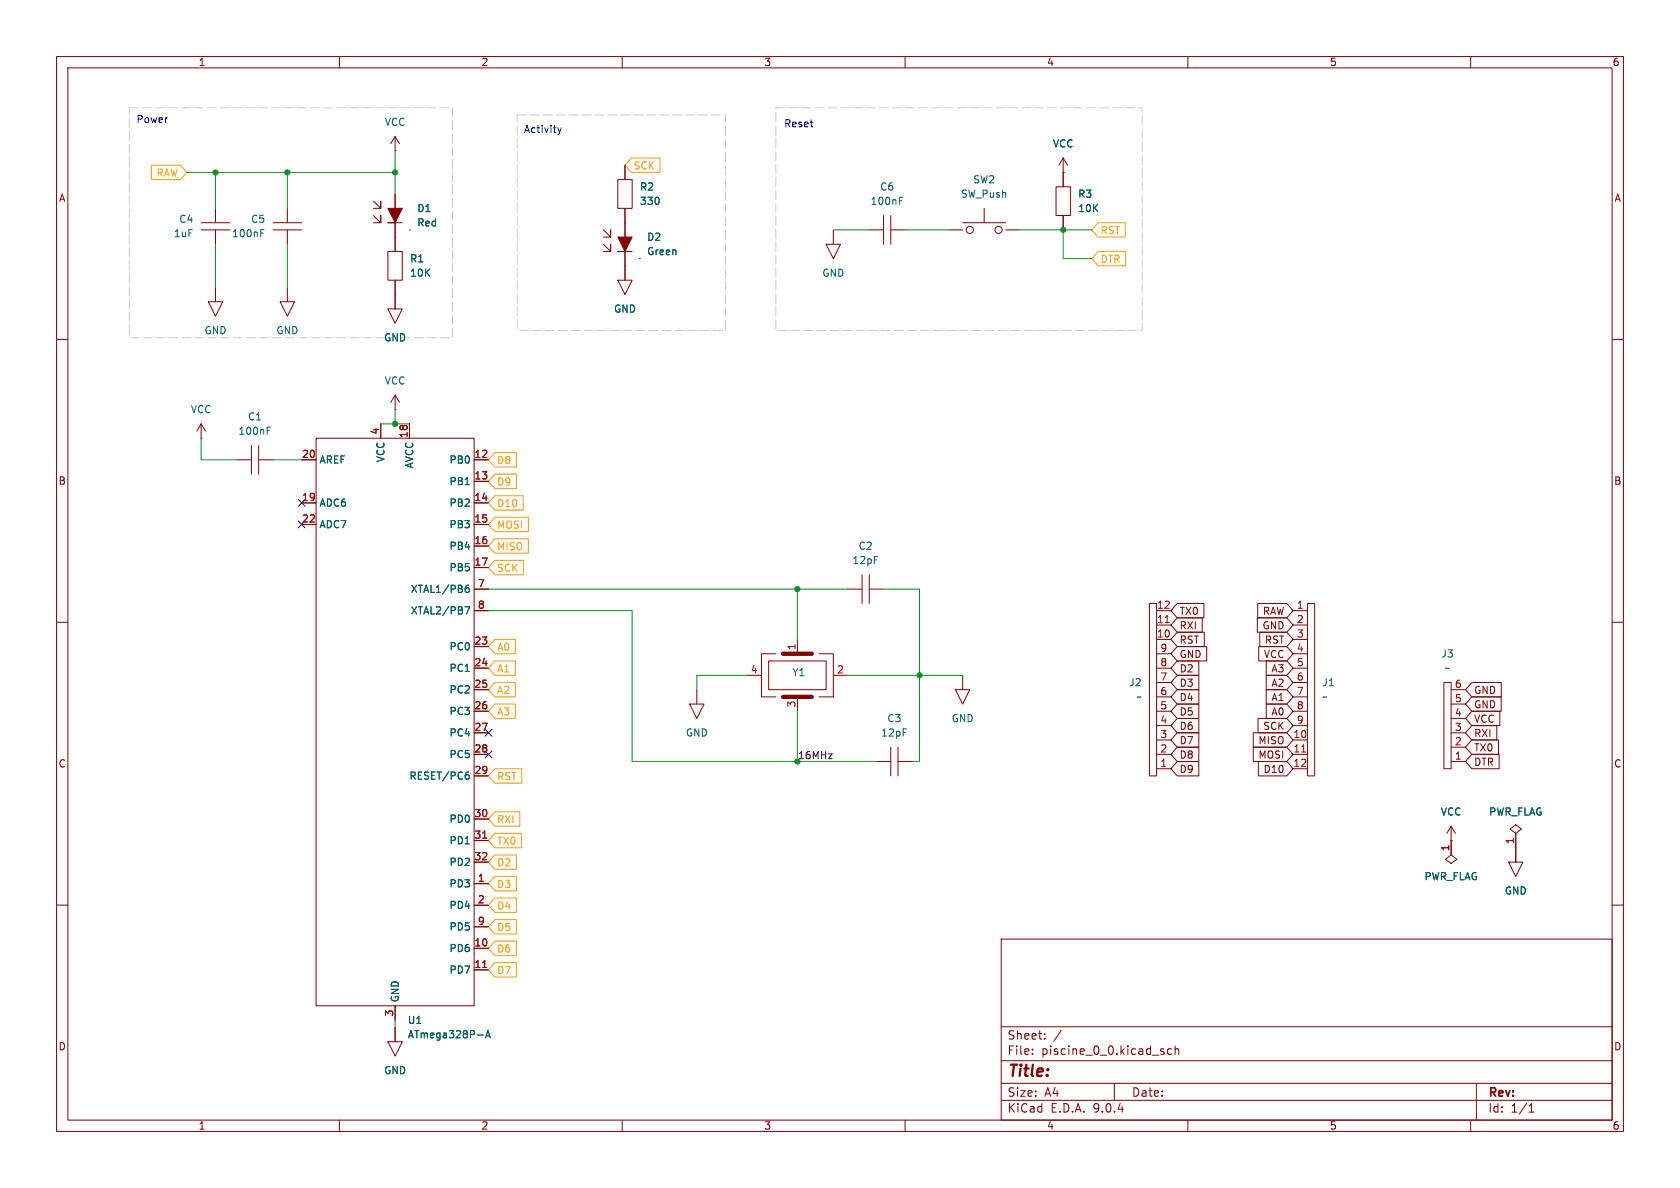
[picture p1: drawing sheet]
<svg xmlns="http://www.w3.org/2000/svg" width="297mm" height="210mm" viewBox="0 0 297 210" stroke-linecap="round" stroke-linejoin="round" font-family="sans-serif">
<g fill="none" stroke="#840000" stroke-width=".18">
<path d="M10 10h277v190h-277zM12 12h273v186h-273zM60 10v2M110 10v2M160 10v2M210 10v2M260 10v2M35.6 39.4h5M38.1 36.8v2.6M48.3 39.4h5M50.8 36.8v2.6M66 35.6l1.3 1.2v-1.2v1.2h-1.3"/>
<path d="M66 38.1l1.3 1.3v-1.3v1.3h-1.3M69.8 26.7h.1M69.8 36.8h.1M69.8 24.1v2.6M69.8 34.3v2.5M69.8 24.1l-.7 1.3M69.8 24.1l.8 1.3M71.1 39.4h-2.5h1.2v5.1M109.2 31.8h2.6v5h-2.6zM110.5 29.2v2.6M110.5 36.8v5.1M156.2 38.1v5.1"/>
<path d="M157.5 38.1v5.1M170.2 39.4h7.6M174 36.8v2.6M186.7 33h2.5v5.1h-2.5zM188 30.5h.1M188 27.9l-.8 1.3M188 27.9l.7 1.3M188 27.9v5.1M188 38.1v2.5M35.6 40.6h5M36.8 53.3h2.6l-1.3 2.6zM38.1 40.6v2.6"/>
<path d="M38.1 50.8v2.5M48.3 40.6h5M49.5 53.3h2.6l-1.3 2.6zM50.8 40.6v2.6M50.8 50.8v2.5M68.6 44.5h2.5v5h-2.5zM68.6 54.6h2.5l-1.3 2.6zM69.8 49.5v5.1M72.4 40.6h.1M106.7 40.6l1.2 1.3v-1.3v1.3h-1.2M106.7 43.2l1.2 1.3v-1.3v1.3h-1.2M109.2 49.5h2.6l-1.3 2.6z"/>
<path d="M110.5 41.9h.1M111.8 44.5h-2.6h1.3v5M113 45.7h.1M146 43.2h2.6l-1.3 2.5zM147.3 40.6v2.6M153.7 40.6h2.5M157.5 40.6h2.5M167.6 40.6h2.6M177.8 40.6h2.5M10 60h2M35.6 77.5h.1M35.6 74.9l-.8 1.3"/>
<path d="M35.6 74.9l.7 1.3M35.6 74.9v2.6M44.4 78.7v5.1M45.7 78.7v5.1M55.9 77.5h27.9v100.3h-27.9zM67.3 74.9v2.6M69.8 72.4h.1M69.8 69.9l-.7 1.2M69.8 69.9l.8 1.2M69.8 69.9v2.5M72.4 74.9v2.6M285 60h2"/>
<path d="M41.9 81.3h2.5M45.7 81.3h2.6M53.3 81.3h2.6M53.3 88.9h2.6M53.3 92.7h2.6M83.8 81.3h2.6M83.8 88.9h2.6M83.8 92.7h2.6M83.8 85.1h2.6M83.8 96.5h2.6M10 110h2M83.8 104.1h2.6"/>
<path d="M83.8 100.3h2.6M83.8 108h2.6M83.8 114.3h2.6M83.8 118.1h2.6M132.1 119.4h2.5M135.9 116.8h10.1v5.1h-10.1zM137.2 115.6h-2.6v7.6h2.6M141 113v2.6M144.8 115.6h2.5v7.6h-2.5M147.3 119.4h2.6M149.9 104.1h2.5M152.4 101.6v5.1"/>
<path d="M153.7 101.6v5.1M153.7 104.1h2.5M170.2 119.4v2.5M203.2 106.7h1.3v30.5h-1.3zM204.5 108h2.5M204.5 118.1h2.5M204.5 110.5h2.5M204.5 113h2.5M204.5 115.6h2.5M208.1 114.3h5.2v2.5h-5.2l-1.1-1.2zM208.1 106.7h4.7v2.5h-4.7l-1.1-1.2zM208.1 111.8h4.8v2.5h-4.8l-1.1-1.3z"/>
<path d="M208.1 109.2h4.4v2.6h-4.4l-1.1-1.3zM208.1 119.4h3.8v2.5h-3.8l-1.1-1.2zM208.1 116.8h3.8v2.6h-3.8l-1.1-1.3zM222.3 109.2h5.2l1.1 1.3-1.1 1.3h-5.2zM222.3 106.7h5.2l1.1 1.3-1.1 1.2h-5.2zM222.5 114.3h5l1.1 1.3-1.1 1.2h-5zM222.7 111.8h4.8l1.1 1.2-1.1 1.3h-4.8zM223.9 119.4h3.6l1.1 1.3-1.1 1.2h-3.6zM223.9 116.8h3.6l1.1 1.3-1.1 1.3h-3.6zM228.6 108h2.5M228.6 118.1h2.5M228.6 110.5h2.5"/>
<path d="M228.6 113h2.5M228.6 115.6h2.5M231.1 106.7h1.3v30.5h-1.3zM285 110h2M83.8 121.9h2.6M83.8 129.5h2.6M83.8 125.7h2.6M83.8 133.4h2.6M83.8 137.2h2.6M121.9 124.5h2.6l-1.3 2.5zM123.2 121.9v2.6M141 123.2v2.5"/>
<path d="M154.9 134.6h2.6M157.5 132.1v5.1M158.7 134.6h2.6M158.7 132.1v5.1M168.9 121.9h2.5l-1.2 2.6zM204.5 123.2h2.5M204.5 125.7h2.5M204.5 133.4h2.5M204.5 120.7h2.5M204.5 128.3h2.5M204.5 130.8h2.5M204.5 135.9h2.5"/>
<path d="M208.1 127h3.8v2.5h-3.8l-1.1-1.2zM208.1 124.5h3.8v2.5h-3.8l-1.1-1.3zM208.1 121.9h3.8v2.6h-3.8l-1.1-1.3zM208.1 132.1h3.8v2.5h-3.8l-1.1-1.2zM208.1 134.6h3.8v2.6h-3.8l-1.1-1.3zM208.1 129.5h3.8v2.6h-3.8l-1.1-1.3zM221.6 132.1h5.9l1.1 1.3-1.1 1.2h-5.9zM221.6 129.5h5.9l1.1 1.3-1.1 1.3h-5.9zM222.4 127h5.1l1.1 1.3-1.1 1.2h-5.1zM222.5 134.6h5l1.1 1.3-1.1 1.3h-5zM223.9 124.5h3.6l1.1 1.2-1.1 1.3h-3.6zM223.9 121.9h3.6l1.1 1.3-1.1 1.3h-3.6z"/>
<path d="M228.6 123.2h2.5M228.6 125.7h2.5M228.6 133.4h2.5M228.6 120.7h2.5M228.6 128.3h2.5M228.6 130.8h2.5M228.6 135.9h2.5M255.3 120.7h1.2v15.2h-1.2zM256.5 121.9h2.6M256.5 124.5h2.6M256.5 127h2.6M256.5 129.5h2.6"/>
<path d="M256.5 132.1h2.6M256.5 134.6h2.6M260.2 133.3h4.8v2.6h-4.8l-1.1-1.3zM260.2 130.8h4.7v2.6h-4.7l-1.1-1.3zM260.2 120.6h5.2v2.6h-5.2l-1.1-1.3zM260.2 128.3h4.4v2.5h-4.4l-1.1-1.3zM260.2 123.2h5.2v2.5h-5.2l-1.1-1.2zM260.2 125.7h5v2.6h-5l-1.1-1.3zM83.8 144.8h2.6M83.8 148.6h2.6M83.8 152.4h2.6M83.8 156.2h2.6"/>
<path d="M255.5 151.9l1-.8 1.1 .8-1.1 .8zM256.5 148.6h.1M256.5 146.1v5M256.5 146.1l-.7 1.2M256.5 146.1l.8 1.2M266.7 152.4h2.5l-1.2 2.5zM267 146.6l1-.8 1 .8-1 .7zM268 147.3v5.1M10 160h2M69.8 177.8v2.5M83.8 160h2.6M83.8 163.8h2.6"/>
<path d="M83.8 167.6h2.6M83.8 171.5h2.6M177 166h108v32h-108zM285 160h2M60 198v2M68.6 184.2h2.5l-1.3 2.5zM69.8 181.6v2.6M110 198v2M160 198v2M177 194.5h108M177 191.5h108M177 187.5h108"/>
<path d="M177 181.5h108M182.5 186.3v.1M182.5 185.5v.1M184.7 183.6v.1M184.7 182.8v.1M187.6 182.1l-1.3 2M197 191.5v3M205.6 185.9l.2 .2-.2 .3M205.6 185.4l.1 .1M207.1 185.5l-.4-.1-.3 .3v.4l.1 .2h.6M207.7 185.5l.3-.1 .3 .1 .1 .9M207.7 184.9v1.5"/>
<path d="M210 198v2M260 198v2M261 191.5v6.5M270.3 196.6h.9M270.3 195.5l.4-.4v1.5"/>
<circle cx="171.4" cy="40.6" r=".63"/>
<circle cx="176.5" cy="40.6" r=".63"/>
</g>
<g fill="#840000" stroke="#840000" stroke-width=".18">
<path d="M68.6 36.8h2.5l-1.3 2.6z"/>
<path d="M109.2 41.9h2.6l-1.3 2.6z"/>
</g>
<path d="M138.4 115.6h5.1M138.4 123.2h5.1" fill="none" stroke="#840000" stroke-width=".76"/>
<g fill="none" stroke="#006464" stroke-width=".18">
<path d="M159 35.5h.4M159 34.9h.6M46.1 41.2h.4M46.1 40.6h.6M47.2 76.1h.5M47.2 75.5h.6M82.2 107.3h.8l-.5 1.2M82.3 104.1l.4-.2 .3 .3-.2 .5h-.3l-.2-.1M82.8 103.4l-.3 .1-.2 .3M82.5 137h.2l.3 .2-.1 .4-.4 .1M82.6 136.5h.2M84.4 183h1"/>
<path d="M85.8 183.5l.5-1.3 .4 1.3M86 183.1h.6"/>
</g>
<path d="M206 110.1h.7M230.1 132.9h.7M85.3 148.2h.8M85.3 171h.8" fill="none" stroke="#a90000" stroke-width=".18"/>
<g fill="none" stroke="#f90" stroke-width=".18">
<path d="M26.8 29.2h5.1l1.1 1.3-1.1 1.3h-5.1zM111.6 27.9h5.1v2.6h-5.1l-1.1-1.3zM194.2 39.4h4.7v2.5h-4.7l-1.2-1.3zM194.2 44.4h4.8v2.6h-4.8l-1.2-1.3zM87.5 83.8h3.8v2.6h-3.8l-1.1-1.3zM87.5 91.4h5.9v2.6h-5.9l-1.1-1.3zM87.5 95.2h5.9v2.6h-5.9l-1.1-1.3zM87.5 80h3.8v2.6h-3.8l-1.1-1.3zM87.5 87.6h5v2.6h-5l-1.1-1.3zM87.5 99.1h5.1v2.5h-5.1l-1.1-1.3zM87.5 116.8h3.6v2.6h-3.6l-1.1-1.3zM87.5 113h3.6v2.6h-3.6l-1.1-1.3z"/>
<path d="M87.5 124.5h3.6v2.5h-3.6l-1.1-1.3zM87.5 135.9h4.8v2.5h-4.8l-1.1-1.2zM87.5 120.6h3.6v2.6h-3.6l-1.1-1.3zM87.5 151.1h3.8v2.6h-3.8l-1.1-1.3zM87.5 158.7h3.8v2.6h-3.8l-1.1-1.3zM87.5 154.9h3.8v2.6h-3.8l-1.1-1.3zM87.5 143.5h4.4v2.6h-4.4l-1.1-1.3zM87.5 147.3h4.7v2.6h-4.7l-1.1-1.3zM87.5 166.4h3.8v2.5h-3.8l-1.1-1.3zM87.5 170.2h3.8v2.5h-3.8l-1.1-1.2zM87.5 162.6h3.8v2.5h-3.8l-1.1-1.3z"/>
</g>
<g fill="none" stroke="#009600" stroke-width=".18">
<path d="M33 30.5h36.8M38.1 30.5v6.3M50.8 30.5v6.3M69.8 26.7v7.6M38.1 43.2v7.6M50.8 43.2v7.6M147.3 40.6h6.4M160 40.6h7.6M180.3 40.6h12.7M188 40.6v5.1h5M35.6 77.5v3.8h6.3M67.3 74.9h5.1"/>
<path d="M69.8 72.4v2.5M48.3 81.3h5M86.4 108h25.4v26.6h43.1M86.4 104.1h63.5M132.1 119.4h-8.9v2.5M141 104.1v8.9M149.9 119.4h20.3M156.2 104.1h6.4v30.5h-1.3M141 125.7v8.9M69.8 180.3v1.3"/>
</g>
<path d="M52.7 92.1l1.2 1.2M52.7 88.3l1.2 1.2M53.9 92.1l-1.2 1.2M53.9 88.3l-1.2 1.2M85.8 132.7l1.2 1.3M85.8 128.9l1.2 1.2M87 132.7l-1.2 1.3M87 128.9l-1.2 1.2" fill="none" stroke="#000084" stroke-width=".18"/>
<path d="M98.6 22.6l.3 .8M98.9 23.4l-.3 .5M99.2 22.6l-.3 .8" fill="none" stroke="#0000c2" stroke-width=".18"/>
<path d="M22.9 19.1h57.1v40.6h-57.1zM137.2 19.1h64.7v39.3h-64.7zM91.4 20.3h36.9v38.1h-36.9z" fill="none" stroke="#ccc" stroke-width=".18" stroke-dasharray="1.7 .6"/>
<g fill="#009600" stroke="#009600" stroke-width=".18">
<circle cx="69.8" cy="30.5" r=".46"/>
<circle cx="38.1" cy="30.5" r=".46"/>
<circle cx="188" cy="40.6" r=".46"/>
<circle cx="50.8" cy="30.5" r=".46"/>
<circle cx="69.8" cy="74.9" r=".46"/>
<circle cx="141" cy="104.1" r=".46"/>
<circle cx="162.6" cy="119.4" r=".46"/>
<circle cx="141" cy="134.6" r=".46"/>
</g>
<text font-size="2.8" fill="#840000" x="178" y="190.9">Title:</text>
<g font-size="2.1" fill="#840000">
<text x="178" y="184">Sheet:</text>
<text x="178" y="186.7">File:</text>
<text x="184.1" y="186.7">piscine_0_0.kicad_sch</text>
<text x="178" y="196.9">KiCad</text>
<text x="178" y="194.1">Size:</text>
<text x="184.7" y="194.1">A4</text>
<text x="185.7" y="196.9">E.D.A.</text>
<text x="193.3" y="196.9">9.0.4</text>
<text x="200" y="194.1">Date:</text>
<text x="263" y="194.3">Rev:</text>
<text x="263" y="196.9">Id:</text>
<text x="267.1" y="196.9">1/1</text>
</g>
<g font-size="1.8" fill="#840000">
<text x="35" y="11.9">1</text>
<text x="85" y="11.9">2</text>
<text x="135" y="11.9">3</text>
<text x="185" y="11.9">4</text>
<text x="235" y="11.9">5</text>
<text x="285" y="11.9">6</text>
<text x="10.3" y="35.9">A</text>
<text x="285.3" y="35.9">A</text>
<text x="10.3" y="85.9">B</text>
<text x="285.3" y="85.9">B</text>
<text x="208.4" y="108.9">TX0</text>
<text x="208.4" y="114">RST</text>
<text x="208.4" y="111.4">RXI</text>
<text x="223.1" y="111.4">GND</text>
<text x="223.2" y="108.9">RAW</text>
<text x="223.5" y="114">RST</text>
<text x="208.4" y="116.5">GND</text>
<text x="208.4" y="119.1">D2</text>
<text x="223.3" y="116.5">VCC</text>
<text x="224.7" y="119.1">A3</text>
<text x="208.4" y="121.6">D3</text>
<text x="208.4" y="124.1">D4</text>
<text x="224.7" y="124.1">A1</text>
<text x="224.7" y="121.6">A2</text>
<text x="260.5" y="122.9">GND</text>
<text x="260.5" y="125.4">GND</text>
<text x="208.4" y="129.2">D6</text>
<text x="208.4" y="126.7">D5</text>
<text x="208.4" y="131.8">D7</text>
<text x="222.4" y="131.8">MISO</text>
<text x="223.2" y="129.2">SCK</text>
<text x="224.7" y="126.7">A0</text>
<text x="260.5" y="130.5">RXI</text>
<text x="260.5" y="128">VCC</text>
<text x="10.3" y="135.9">C</text>
<text x="208.4" y="134.3">D8</text>
<text x="208.4" y="136.8">D9</text>
<text x="222.4" y="134.3">MOSI</text>
<text x="223.3" y="136.8">D10</text>
<text x="260.5" y="135.6">DTR</text>
<text x="260.5" y="133">TX0</text>
<text x="285.3" y="135.9">C</text>
<text x="10.3" y="185.9">D</text>
<text x="285.3" y="185.9">D</text>
<text x="35" y="199.9">1</text>
<text x="85" y="199.9">2</text>
<text x="135" y="199.9">3</text>
<text x="185" y="199.9">4</text>
<text x="235" y="199.9">5</text>
<text x="285" y="199.9">6</text>
</g>
<g font-size="1.8" fill="#0000c2">
<text x="24" y="21.9">Power</text>
<text x="92.5" y="23.7">Activity</text>
<text x="138.5" y="22.7">Reset</text>
</g>
<g font-size="1.8" fill="#006464">
<text x="67.9" y="22.5">VCC</text>
<text x="186" y="26.3">VCC</text>
<text x="113" y="33.9">R2</text>
<text x="155.5" y="33.9">C6</text>
<text x="169.8" y="35.2">SW_Push</text>
<text x="172" y="32.6">SW2</text>
<text x="190.5" y="35.2">R3</text>
<text x="31.6" y="39.6">C4</text>
<text x="44.3" y="39.6">C5</text>
<text x="73.7" y="37.7">D1</text>
<text x="73.7" y="40.2">Red</text>
<text x="113" y="36.4">330</text>
<text x="153.8" y="36.4">100nF</text>
<text x="190.5" y="37.7">10K</text>
<text x="30.6" y="42.1">1uF</text>
<text x="40.9" y="42.1">100nF</text>
<text x="72.4" y="46.6">R1</text>
<text x="114.3" y="42.8">D2</text>
<text x="114.3" y="45.3">Green</text>
<text x="72.4" y="49.1">10K</text>
<text x="145.3" y="49.1">GND</text>
<text x="36.1" y="59.3">GND</text>
<text x="48.8" y="59.3">GND</text>
<text x="108.5" y="55.5">GND</text>
<text x="67.8" y="60.6">GND</text>
<text x="67.9" y="68.2">VCC</text>
<text x="33.6" y="73.3">VCC</text>
<text x="42.1" y="77.1">100nF</text>
<text x="43.7" y="74.5">C1</text>
<text x="56.4" y="82.1">AREF</text>
<text x="68.2" y="81.8" transform="rotate(-90 68.2 81.8)">VCC</text>
<text x="73.3" y="82.9" transform="rotate(-90 73.3 82.9)">AVCC</text>
<text x="79.4" y="82.1">PB0</text>
<text x="56.4" y="89.8">ADC6</text>
<text x="79.4" y="86">PB1</text>
<text x="79.4" y="89.8">PB2</text>
<text x="56.4" y="93.6">ADC7</text>
<text x="79.4" y="93.6">PB3</text>
<text x="79.4" y="97.4">PB4</text>
<text x="79.4" y="101.2">PB5</text>
<text x="150.6" y="99.9">12pF</text>
<text x="151.7" y="97.4">C2</text>
<text x="72.5" y="105">XTAL1/PB6</text>
<text x="72.5" y="108.8">XTAL2/PB7</text>
<text x="79.4" y="115.2">PC0</text>
<text x="79.4" y="119">PC1</text>
<text x="140" y="119.7">Y1</text>
<text x="254.7" y="116.4">J3</text>
<text x="255.3" y="119">~</text>
<text x="79.4" y="122.8">PC2</text>
<text x="199.5" y="121.5">J2</text>
<text x="200.8" y="124.1">~</text>
<text x="233.7" y="121.5">J1</text>
<text x="233.7" y="124.1">~</text>
<text x="79.4" y="126.6">PC3</text>
<text x="79.4" y="130.4">PC4</text>
<text x="121.2" y="130.4">GND</text>
<text x="155.7" y="130.4">12pF</text>
<text x="156.8" y="127.9">C3</text>
<text x="168.1" y="127.9">GND</text>
<text x="79.4" y="134.2">PC5</text>
<text x="72.3" y="138">RESET/PC6</text>
<text x="79.4" y="145.6">PD0</text>
<text x="79.4" y="149.5">PD1</text>
<text x="254.6" y="144.4">VCC</text>
<text x="263.2" y="144.4">PWR_FLAG</text>
<text x="79.4" y="153.3">PD2</text>
<text x="251.7" y="155.8">PWR_FLAG</text>
<text x="79.4" y="157.1">PD3</text>
<text x="79.4" y="160.9">PD4</text>
<text x="265.9" y="158.3">GND</text>
<text x="79.4" y="164.7">PD5</text>
<text x="79.4" y="168.5">PD6</text>
<text x="79.4" y="172.3">PD7</text>
<text x="70.7" y="177.3" transform="rotate(-90 70.7 177.3)">GND</text>
<text x="72" y="181.2">U1</text>
<text x="72" y="183.7">ATmega328P-A</text>
<text x="67.8" y="190.1">GND</text>
</g>
<g font-size="1.8" fill="#f90">
<text x="27.6" y="31.4">RAW</text>
<text x="111.9" y="30.2">SCK</text>
<text x="194.5" y="41.6">RST</text>
<text x="194.5" y="46.7">DTR</text>
<text x="87.8" y="82.2">D8</text>
<text x="87.8" y="86">D9</text>
<text x="87.8" y="89.9">D10</text>
<text x="87.8" y="93.7">MOSI</text>
<text x="87.8" y="97.5">MISO</text>
<text x="87.8" y="101.3">SCK</text>
<text x="87.8" y="119.1">A1</text>
<text x="87.8" y="115.3">A0</text>
<text x="87.8" y="122.9">A2</text>
<text x="87.8" y="126.7">A3</text>
<text x="87.8" y="138.1">RST</text>
<text x="87.8" y="145.7">RXI</text>
<text x="87.8" y="149.5">TX0</text>
<text x="87.8" y="153.4">D2</text>
<text x="87.8" y="161">D4</text>
<text x="87.8" y="157.2">D3</text>
<text x="87.8" y="164.8">D5</text>
<text x="87.8" y="168.6">D6</text>
<text x="87.8" y="172.4">D7</text>
</g>
<g font-size="1.8" fill="#a90000">
<text x="67.1" y="76.9" transform="rotate(-90 67.1 76.9)">4</text>
<text x="72.1" y="77.5" transform="rotate(-90 72.1 77.5)">18</text>
<text x="53.3" y="81">20</text>
<text x="83.8" y="81">12</text>
<text x="53.3" y="88.6">19</text>
<text x="83.8" y="84.8">13</text>
<text x="83.8" y="88.6">14</text>
<text x="53.3" y="92.5">22</text>
<text x="83.8" y="92.5">15</text>
<text x="83.8" y="96.3">16</text>
<text x="83.8" y="100.1">17</text>
<text x="84.4" y="103.9">7</text>
<text x="84.4" y="107.7">8</text>
<text x="204.4" y="107.7">12</text>
<text x="229.2" y="107.7">1</text>
<text x="204.4" y="112.8">10</text>
<text x="204.4" y="110.2">11</text>
<text x="229.2" y="110.2">2</text>
<text x="229.2" y="112.8">3</text>
<text x="83.8" y="114">23</text>
<text x="83.8" y="117.9">24</text>
<text x="132.6" y="119.1">4</text>
<text x="140.7" y="115" transform="rotate(-90 140.7 115)">1</text>
<text x="147.9" y="119.1">2</text>
<text x="205" y="117.9">8</text>
<text x="205" y="115.3">9</text>
<text x="229.2" y="115.3">4</text>
<text x="229.2" y="117.9">5</text>
<text x="83.8" y="121.7">25</text>
<text x="83.8" y="125.5">26</text>
<text x="140.7" y="125.2" transform="rotate(-90 140.7 125.2)">3</text>
<text x="205" y="125.5">5</text>
<text x="205" y="122.9">6</text>
<text x="205" y="120.4">7</text>
<text x="229.2" y="120.4">6</text>
<text x="229.2" y="122.9">7</text>
<text x="229.2" y="125.5">8</text>
<text x="257.1" y="121.7">6</text>
<text x="257.1" y="124.2">5</text>
<text x="83.8" y="129.3">27</text>
<text x="205" y="130.6">3</text>
<text x="205" y="128">4</text>
<text x="228.6" y="130.6">10</text>
<text x="229.2" y="128">9</text>
<text x="257.1" y="126.7">4</text>
<text x="257.1" y="129.3">3</text>
<text x="257.1" y="131.8">2</text>
<text x="83.8" y="133.1">28</text>
<text x="83.8" y="136.9">29</text>
<text x="205" y="135.6">1</text>
<text x="205" y="133.1">2</text>
<text x="228.6" y="133.1">11</text>
<text x="228.6" y="135.6">12</text>
<text x="257.1" y="134.4">1</text>
<text x="83.8" y="144.5">30</text>
<text x="83.8" y="148.3">31</text>
<text x="267.7" y="149.3" transform="rotate(-90 267.7 149.3)">1</text>
<text x="83.8" y="152.1">32</text>
<text x="84.4" y="156">1</text>
<text x="256.3" y="150.6" transform="rotate(-90 256.3 150.6)">1</text>
<text x="84.4" y="159.8">2</text>
<text x="83.8" y="167.4">10</text>
<text x="84.4" y="163.6">9</text>
<text x="83.8" y="171.2">11</text>
<text x="69.6" y="179.8" transform="rotate(-90 69.6 179.8)">3</text>
</g>
<text font-size="1.8" fill="#0f0f0f" x="141" y="134.3">16MHz</text>
</svg>
